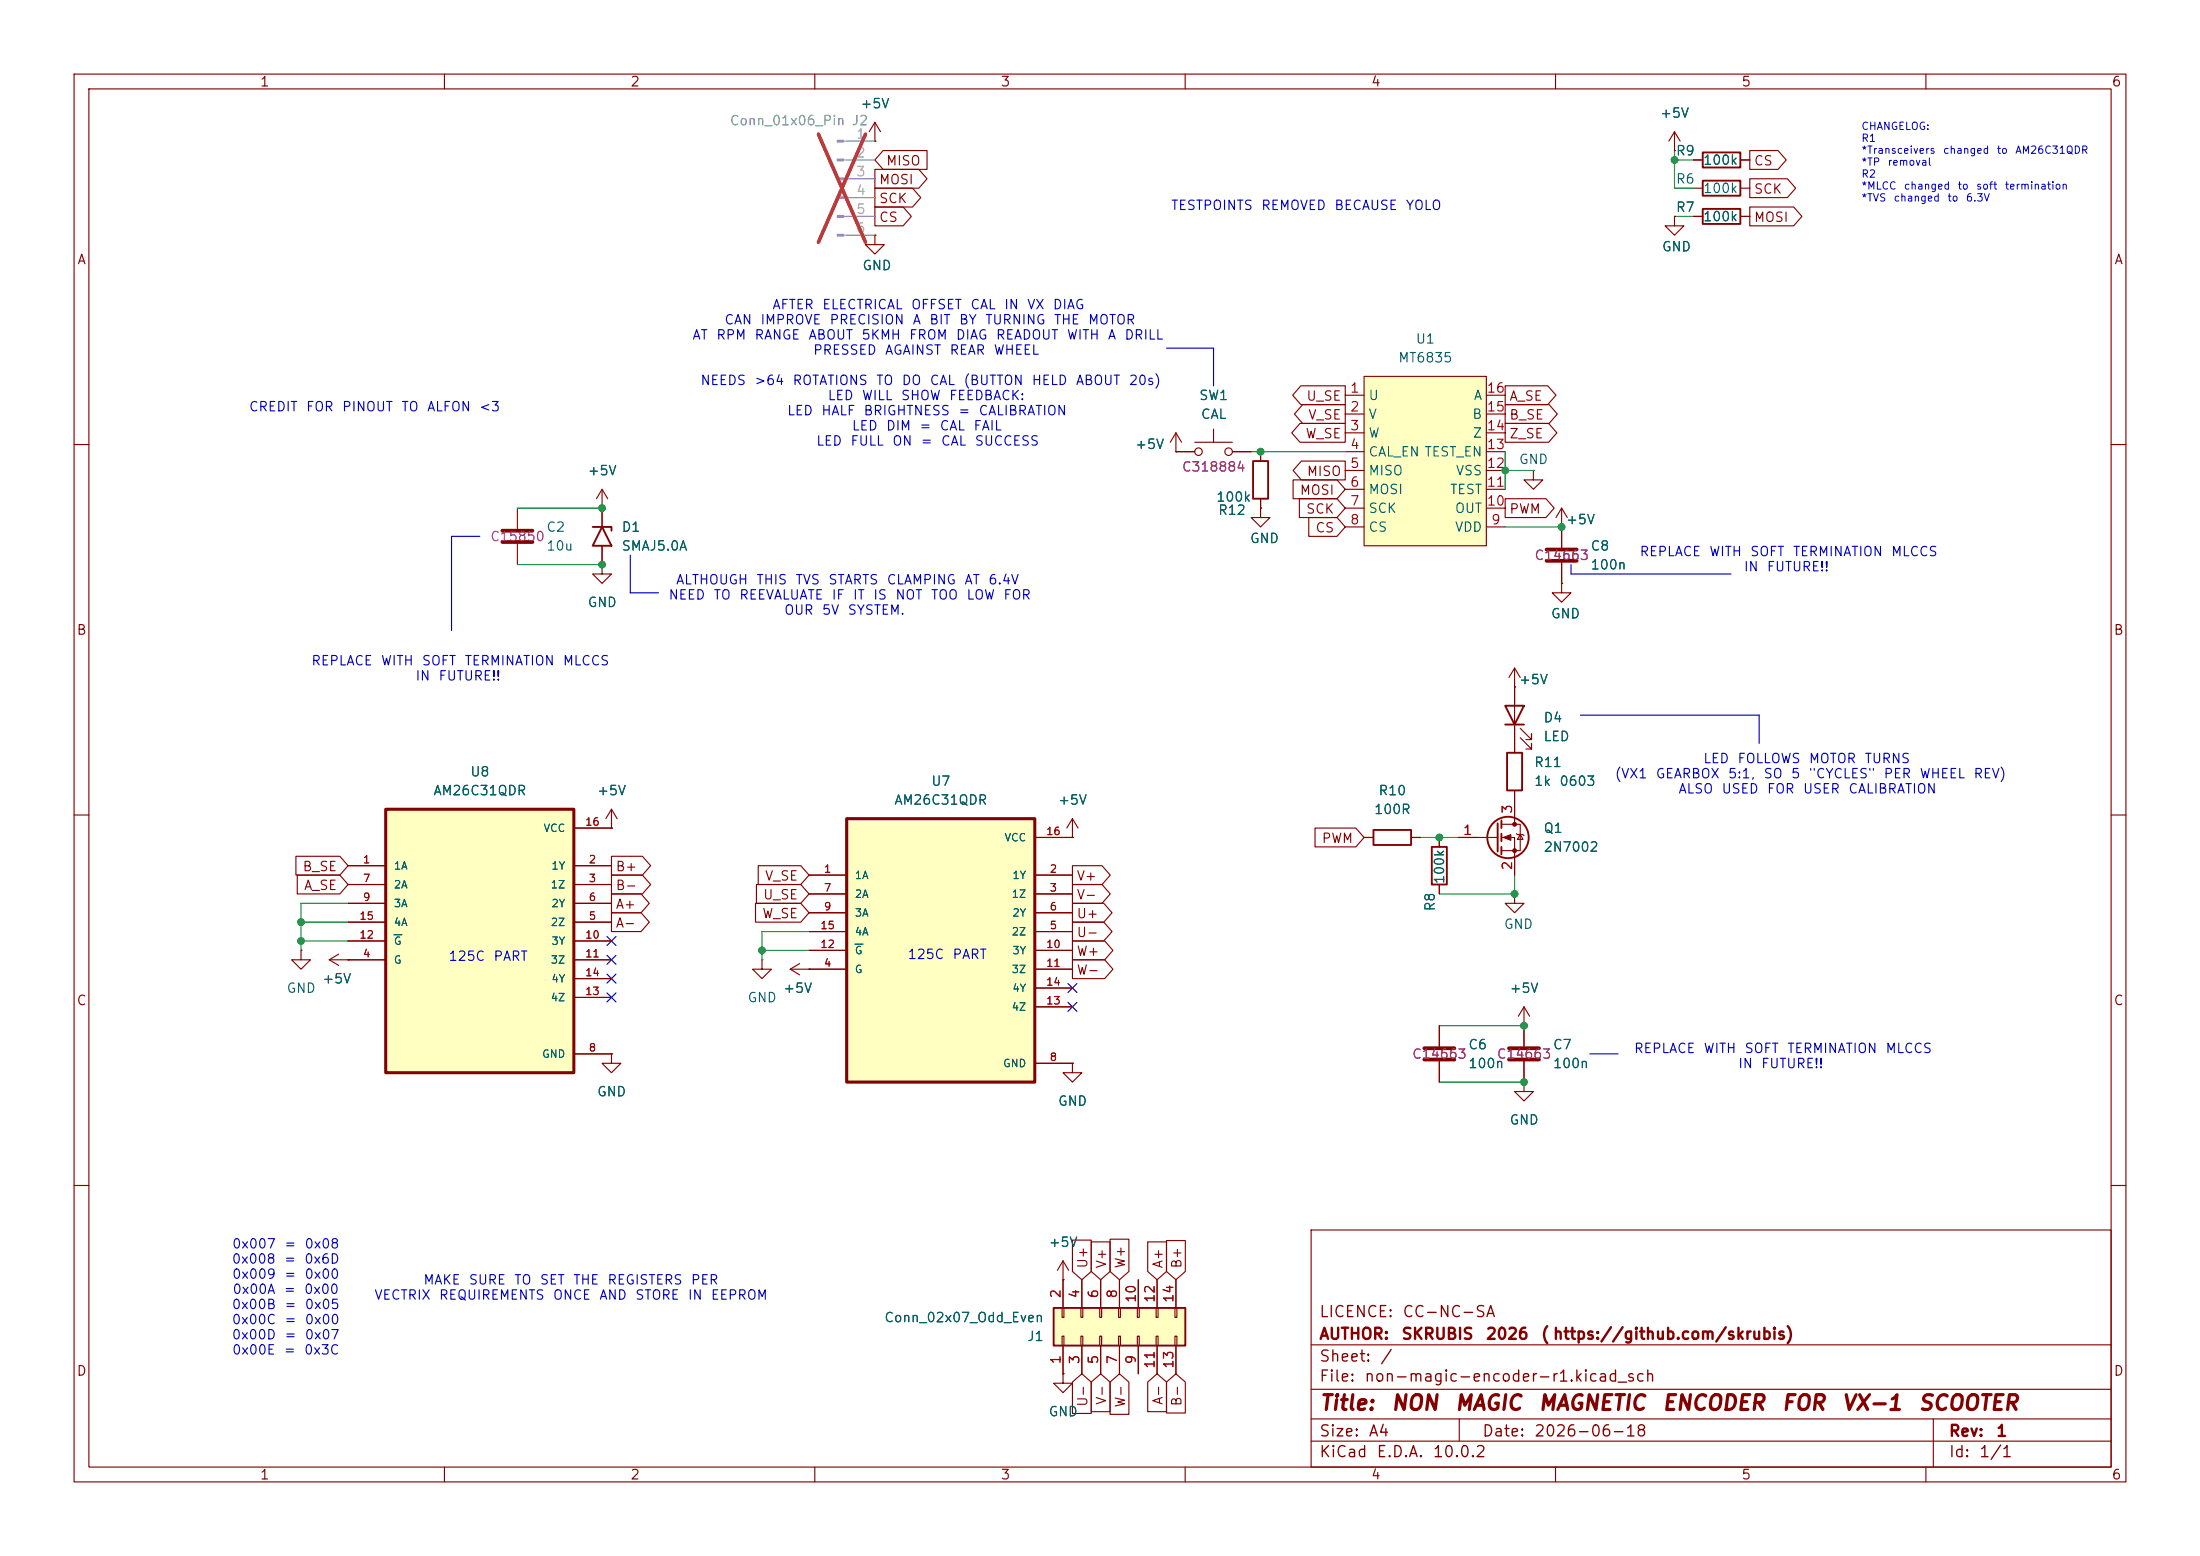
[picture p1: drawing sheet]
<svg xmlns="http://www.w3.org/2000/svg" width="297mm" height="210mm" viewBox="0 0 297 210" stroke-linecap="round" stroke-linejoin="round" font-family="sans-serif">
<g fill="none" stroke="#840000" stroke-width=".15">
<path d="M10 10h277v190h-277zM12 12h273v186h-273zM60 10v2M110 10v2M160 10v2M210 10v2M260 10v2M158.7 58.4l-.7 1.3M158.7 58.4l.8 1.3M158.7 58.4v2.6M161.3 59.7h5.1M163.8 57.9v1.8"/>
<path d="M10 60h2M69.8 68.6v2.8M69.8 73.4v2.8M158.7 61h.1M158.7 61h2.6M166.4 61h2.5M170.2 61v1.2M170.2 67.3v1.3M285 60h2M10 110h2M144.8 113h.1M144.8 110.5l.7 1.3"/>
<path d="M144.8 110.5l-.8 1.3M144.8 110.5v2.5M285 110h2M144.8 143.5v1.3h-1.3l1.3 1.3 1.2-1.3h-1.2M144.8 143.5h.1M10 160h2M177 166h108v32h-108zM285 160h2M60 198v2M110 198v2M160 198v2M177 194.5h108"/>
<path d="M177 191.5h108M177 187.5h108M177 181.5h108M197 191.5v3M210 198v2M260 198v2M261 191.5v6.5"/>
<circle cx="161.8" cy="61" r=".51"/>
<circle cx="165.9" cy="61" r=".51"/>
</g>
<path d="M169.2 62.2h2v5.1h-2z" fill="none" stroke="#840000" stroke-width=".25"/>
<path d="M67.8 71.6h4.1M67.8 73.2h4.1" fill="none" stroke="#840000" stroke-width=".51"/>
<path d="M114.3 110.5h25.4v35.6h-25.4z" fill="#ffffc2"/>
<path d="M114.3 110.5h25.4v35.6h-25.4z" fill="none" stroke="#840000" stroke-width=".41"/>
<g fill="none" stroke="#840000" stroke-width=".15">
<path d="M109.2 118.1h5.1M139.7 118.1h5.1M139.7 113h5.1M106.7 130.8h7.6M106.7 130.8l1.2 .8M107.9 130l-1.2 .8M109.2 130.8h.1M109.2 120.7h5.1M109.2 125.7h5.1M109.2 123.2h5.1M109.2 128.3h5.1M139.7 120.7h5.1"/>
<path d="M139.7 130.8h5.1M139.7 125.7h5.1M139.7 123.2h5.1M139.7 128.3h5.1M139.7 135.9h5.1M139.7 133.4h5.1M139.7 143.5h5.1"/>
</g>
<path d="M115.4 127.4h1.1" fill="none" stroke="#006464" stroke-width=".15"/>
<path d="M142.2 176.5h17.8v5.1h-17.8z" fill="#ffffc2"/>
<g fill="none" stroke="#840000" stroke-width=".25">
<path d="M80 71.1h2.5v.5M81.3 71.1l1.2 2.6h-2.5zM203.2 95.3h2.5l-1.2 2.5zM203.2 97.8h2.5M185.4 112h5.1v2h-5.1zM193.3 114.3h2v5.1h-2zM202.2 111.1v3.8M202.7 110.7v1.1M202.7 112.5v1M202.7 114.3v1M203.5 101.6h2v5.1h-2zM142.2 176.5h17.8v5.1h-17.8z"/>
<circle cx="203.6" cy="113" r="2.79"/>
</g>
<g fill="none" stroke="#840000" stroke-width=".15">
<path d="M118.1 19.1h.1M118.1 16.5l.8 1.3M118.1 16.5l-.8 1.3M118.1 16.5v2.6M226.1 17.8l-.8 1.3M226.1 17.8l.7 1.3M226.1 17.8v2.5M118.1 31.8v1.2h-1.3l1.3 1.3 1.3-1.3h-1.3M118.1 31.8h.1M226.1 20.3h.1M226.1 29.2v1.3h-1.3l1.3 1.3 1.2-1.3h-1.2M226.1 29.2h.1"/>
<path d="M81.3 68.6h.1M81.3 76.2v1.3h-1.3l1.3 1.2 1.2-1.2h-1.2M81.3 76.2h.1M81.3 66l.7 1.3M81.3 66l-.8 1.3M81.3 66v5.1M81.3 73.7v2.5M210.8 78.7v1.3h-1.3l1.3 1.3 1.3-1.3h-1.3M210.8 78.7h.1M210.8 71.1h.1M210.8 68.6v5.3M210.8 75.9v2.8"/>
<path d="M210.8 68.6l.8 1.3M210.8 68.6l-.7 1.3M204.5 92.7h.1M204.5 90.2v11.4M204.5 90.2l.7 1.2M204.5 90.2l-.8 1.2M205.2 99.6l1.6 1.5v-.8v.8h-.8M205.2 98.3l1.6 1.5v-.7v.7h-.8M184.1 113h1.3M190.5 113h1.3M194.3 113v1.3M194.3 119.4v1.3"/>
<path d="M196.8 113h5.4M202.7 111.3h2.5v3.5h-2.5M202.7 113h1.8v5.1M204.5 106.7v4.6M204.7 112.5l.2 .1h.7l.1 .2M205.2 112.6l.4 .7h-.7zM44.4 129.5l1.3 .8M44.4 129.5h2.6M45.7 128.8l-1.3 .7M47 129.5h.1M204.5 120.7v1.2h-1.3l1.3 1.3 1.2-1.3h-1.2M204.5 120.7h.1"/>
<path d="M82.5 142.2v1.3h-1.2l1.2 1.3 1.3-1.3h-1.3M82.5 142.2h.1M205.7 146.1v1.2h-1.2l1.2 1.3 1.3-1.3h-1.3M205.7 146.1h.1M143.4 176.5h.2v1.3h-.2zM143.5 172.7h.1M143.5 170.2v6.3M143.5 170.2l.8 1.3M143.5 170.2l-.8 1.3M145.9 176.5h.3v1.3h-.3zM146 172.7v3.8M148.5 176.5h.2v1.3h-.2z"/>
<path d="M148.6 172.7v3.8M151 176.5h.3v1.3h-.3zM151.1 172.7v3.8M153.5 176.5h.3v1.3h-.3zM153.7 172.7v3.8M156.1 176.5h.2v1.3h-.2zM156.2 172.7v3.8M158.6 176.5h.3v1.3h-.3zM158.7 172.7v3.8M143.4 180.3h.2v1.3h-.2zM143.5 181.6v3.8M145.9 180.3h.3v1.3h-.3z"/>
<path d="M146 181.6v3.8M148.5 180.3h.2v1.3h-.2zM148.6 181.6v3.8M151 180.3h.3v1.3h-.3zM151.1 181.6v3.8M153.5 180.3h.3v1.3h-.3zM153.7 181.6v3.8M156.1 180.3h.2v1.3h-.2zM156.2 181.6v3.8M158.6 180.3h.3v1.3h-.3zM158.7 181.6v3.8"/>
</g>
<g fill="#a1a1a1" stroke="#a1a1a1" stroke-width=".15">
<path d="M113 18.9h.9v.3h-.9z"/>
<path d="M113 21.5h.9v.2h-.9z"/>
<path d="M113 24h.9v.3h-.9z"/>
<path d="M113 26.5h.9v.3h-.9z"/>
<path d="M113 29.1h.9v.2h-.9z"/>
<path d="M113 31.6h.9v.3h-.9z"/>
</g>
<path d="M113.9 19.1h4.2M113.9 21.6h4.2M113.9 24.1h4.2M113.9 26.7h4.2M113.9 29.2h4.2M113.9 31.8h4.2" fill="none" stroke="#a1a1a1" stroke-width=".15"/>
<path d="M110.5 18.1l6.3 14.6M116.8 18.1l-6.3 14.6" fill="none" stroke="#e12e31" stroke-width=".46"/>
<g fill="#840000" stroke="#840000" stroke-width=".15">
<path d="M202.9 113l1.1-.4v.8z"/>
<circle cx="204.5" cy="111.3" r=".25"/>
<circle cx="204.5" cy="114.8" r=".25"/>
</g>
<path d="M208.8 74.2h4.1M208.8 75.7h4.1" fill="none" stroke="#840000" stroke-width=".51"/>
<path d="M184.1 50.8h16.6v22.9h-16.6z" fill="#ffffc2"/>
<g fill="none" stroke="#840000" stroke-width=".15">
<path d="M181.6 53.3h2.5M181.6 55.9h2.5M181.6 58.4h2.5M184.1 50.8h16.6v22.9h-16.6zM200.7 53.3h2.5M200.7 55.9h2.5M200.7 58.4h2.5M181.6 61h2.5M181.6 63.5h2.5M181.6 66h2.5M181.6 68.6h2.5M181.6 71.1h2.5"/>
<path d="M200.7 61h2.5M200.7 63.5h2.5M200.7 66h2.5M200.7 68.6h2.5M200.7 71.1h2.5M207 63.5v1.3h-1.3l1.3 1.2 1.3-1.2h-1.3M207 63.5h.1M194.3 138.4v2.8M205.7 138.4h.1M205.7 135.9v5.3M205.7 135.9l-.7 1.3M205.7 135.9l.8 1.3"/>
<path d="M194.3 143.3v2.8M205.7 143.3v2.8"/>
</g>
<path d="M192.3 141.5h4M192.3 143h4M203.7 141.5h4.1M203.7 143h4.1" fill="none" stroke="#840000" stroke-width=".51"/>
<path d="M52.1 109.2h25.4v35.6h-25.4z" fill="#ffffc2"/>
<path d="M52.1 109.2h25.4v35.6h-25.4z" fill="none" stroke="#840000" stroke-width=".41"/>
<g fill="none" stroke="#840000" stroke-width=".15">
<path d="M118.1 19.1h.1M118.1 22.9h5.9l1.2 1.2-1.2 1.3h-5.9zM118.1 25.4h5.1l1.1 1.3-1.1 1.2h-5.1zM118.1 27.9h3.8l1.1 1.3-1.1 1.3h-3.8zM118.1 31.8h.1M119.2 20.3h6v2.6h-6l-1.1-1.3zM226.1 20.3h.1M226.1 29.2h.1M228.6 29.2h1.3M228.6 25.4h1.3M228.6 21.6h1.3M234.9 29.2h1.3"/>
<path d="M234.9 25.4h1.3M234.9 21.6h1.3M236.2 27.9h6l1.1 1.3-1.1 1.3h-6zM236.2 24.1h5.1l1.1 1.3-1.1 1.3h-5.1zM236.2 20.3h3.8l1.1 1.3-1.1 1.3h-3.8zM175.5 57.1h6.1v2.6h-6.1l-1.1-1.3zM175.6 52.1h6v2.5h-6l-1.1-1.3zM175.9 54.6h5.7v2.6h-5.7l-1.2-1.3zM203.2 52.1h5.7l1.2 1.2-1.2 1.3h-5.7zM203.2 54.6h5.9l1.1 1.3-1.1 1.3h-5.9zM203.2 57.1h5.9l1.1 1.3-1.1 1.3h-5.9zM81.3 68.6h.1"/>
<path d="M81.3 76.2h.1M81.3 68.6v2.5M81.3 73.7v2.5M158.7 61h.1M158.7 61h2.6M166.4 61h2.5M170.2 68.6v1.3h-1.3l1.3 1.2 1.2-1.2h-1.2M170.2 68.6h.1M170.2 61v1.2M170.2 67.3v1.3M174.6 64.8h5.9l1.1 1.2-1.1 1.3h-5.9zM175.4 67.3h5.1l1.1 1.3-1.1 1.3h-5.1z"/>
<path d="M175.7 62.2h5.9v2.6h-5.9l-1.1-1.3zM176.7 69.8h3.8l1.1 1.3-1.1 1.3h-3.8zM203.2 67.3h5.5l1.1 1.3-1.1 1.3h-5.5zM210.8 71.1h.1M210.8 78.7h.1M210.8 71.1v2.8M210.8 75.9v2.8M204.5 92.7h.1M204.5 92.7v2.6M204.5 97.8v3.8M39.9 115.6h6l1.1 1.2-1.1 1.3h-6zM40.1 118.1h5.8l1.1 1.3-1.1 1.3h-5.8z"/>
<path d="M47 116.8h5.1M47 119.4h5.1M77.5 116.8h5M77.5 119.4h5M77.5 111.8h5M82.5 111.8h.1M82.5 115.6h4.2l1.1 1.2-1.1 1.3h-4.2zM82.5 118.1h4.2l1.1 1.3-1.1 1.3h-4.2zM82.5 109.2l.8 1.3M82.5 109.2l-.7 1.3M82.5 109.2v2.6M102.1 119.4h6l1.1 1.3-1.1 1.2h-6z"/>
<path d="M102.4 116.8h5.7l1.1 1.3-1.1 1.3h-5.7zM109.2 118.1h5.1M139.7 118.1h5.1M139.7 113h5.1M144.8 116.8h4l1.1 1.3-1.1 1.3h-4zM144.8 119.4h4l1.1 1.3-1.1 1.2h-4zM144.8 113h.1M177.5 111.8h5.5l1.1 1.2-1.1 1.3h-5.5zM184.1 113h1.3M190.5 113h1.3M194.3 113v1.3M194.3 119.4v1.3"/>
<path d="M196.8 113h2.6M204.5 106.7v3.8M204.5 115.6v2.5M40.6 128.3v1.2h-1.2l1.2 1.3 1.3-1.3h-1.3M40.6 128.3h.1M47 129.5h.1M47 129.5h5.1M47 124.5h5.1M47 121.9h5.1M47 127h5.1M77.5 129.5h5M77.5 124.5h5"/>
<path d="M77.5 121.9h5M77.5 127h5M77.5 134.6h5M77.5 132.1h5M82.5 123.2h4l1.2 1.3-1.2 1.2h-4zM82.5 120.6h4l1.2 1.3-1.2 1.3h-4zM102 121.9h6.1l1.1 1.3-1.1 1.3h-6.1zM102.9 129.5v1.3h-1.3l1.3 1.3 1.2-1.3h-1.2M102.9 129.5h.1M109.2 130.8h.1M109.2 120.7h5.1M109.2 130.8h5.1"/>
<path d="M109.2 125.7h5.1M109.2 123.2h5.1M109.2 128.3h5.1M139.7 120.7h5.1M139.7 130.8h5.1M139.7 125.7h5.1M139.7 123.2h5.1M139.7 128.3h5.1M139.7 135.9h5.1M139.7 133.4h5.1M144.8 124.5h4.2l1.1 1.2-1.1 1.3h-4.2zM144.8 121.9h4.2l1.1 1.3-1.1 1.3h-4.2z"/>
<path d="M144.8 127h4.3l1.1 1.3-1.1 1.2h-4.3zM144.8 129.5h4.3l1.1 1.3-1.1 1.3h-4.3zM194.3 138.4v2.8M205.7 138.4h.1M205.7 138.4v2.8M77.5 142.2h5M82.5 142.2h.1M139.7 143.5h5.1M144.8 143.5h.1M194.3 143.3v2.8M205.7 146.1h.1M205.7 143.3v2.8"/>
<path d="M143.5 172.7h.1M143.5 172.7v3.8M144.8 167.4h2.5v4.2l-1.3 1.1-1.2-1.1zM146 172.7v3.8M147.3 167.6h2.6v4l-1.3 1.1-1.3-1.1zM148.6 172.7v3.8M149.9 167.3h2.5v4.3l-1.3 1.1-1.2-1.1zM151.1 172.7v3.8M153.7 172.7v3.8M154.9 167.6h2.6v4l-1.3 1.1-1.3-1.1zM156.2 172.7v3.8M157.5 167.4h2.5v4.2l-1.3 1.1-1.2-1.1z"/>
<path d="M158.7 172.7v3.8M143.5 185.4v1.3h-1.3l1.3 1.3 1.3-1.3h-1.3M143.5 185.4h.1M143.5 181.6v3.8M144.8 186.5l1.2-1.1 1.3 1.1v4.3h-2.5zM146 181.6v3.8M147.3 186.5l1.3-1.1 1.3 1.1v4h-2.6zM148.6 181.6v3.8M149.9 186.5l1.2-1.1 1.3 1.1v4.4h-2.5zM151.1 181.6v3.8M153.7 181.6v3.8M154.9 186.5l1.3-1.1 1.3 1.1v4h-2.6z"/>
<path d="M156.2 181.6v3.8M157.5 186.5l1.2-1.1 1.3 1.1v4.2h-2.5zM158.7 181.6v3.8"/>
</g>
<path d="M53.2 126.2h1.1M115.4 127.4h1.1" fill="none" stroke="#006464" stroke-width=".15"/>
<path d="M229.9 28.2h5v2h-5zM229.9 24.4h5v2h-5zM229.9 20.6h5v2h-5z" fill="none" stroke="#840000" stroke-width=".25"/>
<path d="M157.5 47h6.3v5.1M64.8 72.4h-3.8v12.7M85.1 74.9v5.1h3.8M212.1 76.2v1.3h21.6M213.4 96.5h24.1v3.8M214.6 142.2h3.8" fill="none" stroke="#0000c2" stroke-width=".15"/>
<g fill="none" stroke="#009600" stroke-width=".15">
<path d="M226.1 20.3v5.1h2.5M226.1 29.2h2.5M226.1 21.6h2.5M69.8 76.2h11.5M69.8 68.6h11.5M168.9 61h12.7M203.2 63.5h3.8M203.2 61v5M203.2 71.1h7.6M191.8 113h5M204.5 118.1v2.6h-10.2M40.6 127h6.4"/>
<path d="M40.6 124.5h6.4M47 121.9h-6.4v6.4M102.9 128.3h6.3M109.2 125.7h-6.3v3.8M194.3 138.4h11.4M194.3 146.1h11.4"/>
</g>
<path d="M81.9 128.9l1.3 1.2M81.9 126.4l1.3 1.2M81.9 134l1.3 1.2M81.9 131.5l1.3 1.2M83.2 128.9l-1.3 1.2M83.2 126.4l-1.3 1.2M83.2 134l-1.3 1.2M83.2 131.5l-1.3 1.2M144.2 135.3l1.2 1.2M144.2 132.7l1.2 1.3M145.4 135.3l-1.2 1.2M145.4 132.7l-1.2 1.3" fill="none" stroke="#000084" stroke-width=".15"/>
<path d="M114.3 19.1h3.8M114.3 21.6h3.8M114.3 24.1h3.8M114.3 26.7h3.8M114.3 29.2h3.8M114.3 31.8h3.8" fill="none" stroke="#a1a1a1" stroke-width=".15"/>
<path d="M110.5 18.1l6.3 14.6M116.8 18.1l-6.3 14.6" fill="none" stroke="#e12e31" stroke-width=".46"/>
<g fill="#009600" stroke="#009600" stroke-width=".14">
<circle cx="40.6" cy="124.5" r=".46"/>
<circle cx="40.6" cy="127" r=".46"/>
<circle cx="81.3" cy="68.6" r=".46"/>
<circle cx="81.3" cy="76.2" r=".46"/>
<circle cx="102.9" cy="128.3" r=".46"/>
<circle cx="170.2" cy="61" r=".46"/>
<circle cx="226.1" cy="21.6" r=".46"/>
<circle cx="203.2" cy="63.5" r=".46"/>
<circle cx="205.7" cy="138.4" r=".46"/>
<circle cx="205.7" cy="146.1" r=".46"/>
<circle cx="210.8" cy="71.1" r=".46"/>
<circle cx="204.5" cy="120.7" r=".46"/>
<circle cx="194.3" cy="113" r=".46"/>
</g>
<g font-size="2" fill="#840000">
<text x="178" y="190.8">Title:</text>
<text x="187.7" y="190.8">NON</text>
<text x="196.3" y="190.8">MAGIC</text>
<text x="207.6" y="190.8">MAGNETIC</text>
<text x="224.3" y="190.8">ENCODER</text>
<text x="240.4" y="190.8">FOR</text>
<text x="248.5" y="190.8">VX-1</text>
<text x="258.8" y="190.8">SCOOTER</text>
</g>
<g font-size="1.5" fill="#840000">
<text x="178" y="178.2">LICENCE:</text>
<text x="189.2" y="178.2">CC-NC-SA</text>
<text x="178" y="184.2">Sheet:</text>
<text x="178" y="181.2">AUTHOR:</text>
<text x="186.2" y="184.2">/</text>
<text x="189.1" y="181.2">SKRUBIS</text>
<text x="200.5" y="181.2">2026</text>
<text x="207.9" y="181.2">( https://github.com/skrubis)</text>
<text x="178" y="186.9">File:</text>
<text x="184.1" y="186.9">non-magic-encoder-r1.kicad_sch</text>
<text x="178" y="197.1">KiCad</text>
<text x="178" y="194.3">Size:</text>
<text x="184.7" y="194.3">A4</text>
<text x="185.7" y="197.1">E.D.A.</text>
<text x="193.3" y="197.1">10.0.2</text>
<text x="200" y="194.3">Date:</text>
<text x="207" y="194.3">2026-06-18</text>
<text x="263" y="194.3">Rev:</text>
<text x="263" y="197.1">Id:</text>
<text x="267.1" y="197.1">1/1</text>
<text x="269.4" y="194.3">1</text>
</g>
<g font-size="1.3" fill="#840000">
<text x="35" y="12">1</text>
<text x="85" y="12">2</text>
<text x="135" y="12">3</text>
<text x="185" y="12">4</text>
<text x="235" y="12">5</text>
<text x="285" y="12">6</text>
<text x="119.5" y="22.7">MISO</text>
<text x="236.7" y="22.7">CS</text>
<text x="118.6" y="25.2">MOSI</text>
<text x="118.6" y="27.7">SCK</text>
<text x="236.7" y="26.5">SCK</text>
<text x="10.3" y="36">A</text>
<text x="118.6" y="30.3">CS</text>
<text x="236.7" y="30.3">MOSI</text>
<text x="285.3" y="36">A</text>
<text x="176.2" y="59.5">W_SE</text>
<text x="176.3" y="54.4">U_SE</text>
<text x="176.5" y="56.9">V_SE</text>
<text x="203.7" y="54.4">A_SE</text>
<text x="203.7" y="56.9">B_SE</text>
<text x="203.7" y="59.5">Z_SE</text>
<text x="176.3" y="64.6">MISO</text>
<text x="175.4" y="67.1">MOSI</text>
<text x="176.2" y="69.6">SCK</text>
<text x="203.7" y="69.6">PWM</text>
<text x="177.5" y="72.2">CS</text>
<text x="10.3" y="86">B</text>
<text x="285.3" y="86">B</text>
<text x="40.8" y="117.9">B_SE</text>
<text x="83" y="117.9">B+</text>
<text x="103.2" y="119.2">V_SE</text>
<text x="145.3" y="119.2">V+</text>
<text x="178.3" y="114.1">PWM</text>
<text x="40.9" y="120.4">A_SE</text>
<text x="83" y="120.4">B-</text>
<text x="83" y="125.5">A-</text>
<text x="83" y="123">A+</text>
<text x="102.8" y="124.3">W_SE</text>
<text x="102.9" y="121.7">U_SE</text>
<text x="145.3" y="121.7">V-</text>
<text x="145.3" y="124.3">U+</text>
<text x="145.3" y="126.8">U-</text>
<text x="145.3" y="129.3">W+</text>
<text x="145.3" y="131.9">W-</text>
<text x="10.3" y="136">C</text>
<text x="285.3" y="136">C</text>
<text x="147.1" y="171.3" transform="rotate(-90 147.1 171.3)">U+</text>
<text x="149.7" y="171.3" transform="rotate(-90 149.7 171.3)">V+</text>
<text x="152.2" y="171.3" transform="rotate(-90 152.2 171.3)">W+</text>
<text x="157.3" y="171.3" transform="rotate(-90 157.3 171.3)">A+</text>
<text x="159.8" y="171.3" transform="rotate(-90 159.8 171.3)">B+</text>
<text x="10.3" y="186">D</text>
<text x="285.3" y="186">D</text>
<text x="147.1" y="190" transform="rotate(-90 147.1 190)">U-</text>
<text x="149.7" y="189.7" transform="rotate(-90 149.7 189.7)">V-</text>
<text x="152.2" y="190.1" transform="rotate(-90 152.2 190.1)">W-</text>
<text x="157.3" y="189.7" transform="rotate(-90 157.3 189.7)">A-</text>
<text x="159.8" y="189.9" transform="rotate(-90 159.8 189.9)">B-</text>
<text x="35" y="200">1</text>
<text x="85" y="200">2</text>
<text x="135" y="200">3</text>
<text x="185" y="200">4</text>
<text x="235" y="200">5</text>
<text x="285" y="200">6</text>
</g>
<text font-size="1.3" fill="#989898" x="98.4" y="17.2">Conn_01x06_Pin J2</text>
<g font-size="1.3" fill="#006464">
<text x="116.1" y="14.9">+5V</text>
<text x="224" y="16.2">+5V</text>
<text x="226.2" y="21.3">R9</text>
<text x="229.8" y="22.6">100k</text>
<text x="226.2" y="28.9">R7</text>
<text x="226.2" y="25.1">R6</text>
<text x="229.8" y="26.4">100k</text>
<text x="224.3" y="34.2">GND</text>
<text x="229.8" y="30.2">100k</text>
<text x="116.3" y="36.8">GND</text>
<text x="191" y="46.7">U1</text>
<text x="188.7" y="49.2">MT6835</text>
<text x="161.8" y="54.3">SW1</text>
<text x="162" y="56.9">CAL</text>
<text x="184.7" y="54.3">U</text>
<text x="184.7" y="56.9">V</text>
<text x="184.7" y="59.4">W</text>
<text x="198.7" y="56.9">B</text>
<text x="198.7" y="59.4">Z</text>
<text x="198.9" y="54.3">A</text>
<text x="79.2" y="64.5">+5V</text>
<text x="153.2" y="60.9">+5V</text>
<text x="184.7" y="61.9">CAL_EN TEST_EN</text>
<text x="184.7" y="64.5">MISO</text>
<text x="196.4" y="64.5">VSS</text>
<text x="205" y="62.9">GND</text>
<text x="164.1" y="68">100k</text>
<text x="164.3" y="69.8">R12</text>
<text x="184.7" y="67">MOSI</text>
<text x="184.7" y="69.6">SCK</text>
<text x="195.7" y="67">TEST</text>
<text x="196.3" y="69.6">OUT</text>
<text x="211.3" y="71.1">+5V</text>
<text x="73.7" y="72.1">C2</text>
<text x="73.7" y="74.6">10u</text>
<text x="83.8" y="72.1">D1</text>
<text x="83.8" y="74.6">SMAJ5.0A</text>
<text x="168.7" y="73.6">GND</text>
<text x="184.7" y="72.1">CS</text>
<text x="196.3" y="72.1">VDD</text>
<text x="214.6" y="74.6">C8</text>
<text x="214.6" y="77.2">100n</text>
<text x="79.2" y="82.3">GND</text>
<text x="209.3" y="83.8">GND</text>
<text x="205" y="92.7">+5V</text>
<text x="208.3" y="97.8">D4</text>
<text x="208.3" y="100.3">LED</text>
<text x="58.4" y="107.7">AM26C31QDR</text>
<text x="63.4" y="105.1">U8</text>
<text x="80.5" y="107.7">+5V</text>
<text x="125.6" y="106.4">U7</text>
<text x="186" y="107.7">R10</text>
<text x="207" y="103.8">R11</text>
<text x="207" y="106.4">1k</text>
<text x="210.4" y="106.4">0603</text>
<text x="120.6" y="108.9">AM26C31QDR</text>
<text x="142.7" y="108.9">+5V</text>
<text x="185.4" y="110.2">100R</text>
<text x="208.3" y="112.7">Q1</text>
<text x="195.3" y="119.4" transform="rotate(-90 195.3 119.4)">100k</text>
<text x="208.3" y="115.3">2N7002</text>
<text x="194" y="123.1" transform="rotate(-90 194 123.1)">R8</text>
<text x="202.9" y="125.7">GND</text>
<text x="38.6" y="134.3">GND</text>
<text x="43.4" y="133.1">+5V</text>
<text x="100.8" y="135.6">GND</text>
<text x="105.6" y="134.3">+5V</text>
<text x="203.7" y="134.3">+5V</text>
<text x="198.1" y="141.9">C6</text>
<text x="209.6" y="141.9">C7</text>
<text x="80.5" y="148.3">GND</text>
<text x="142.7" y="149.6">GND</text>
<text x="198.1" y="144.5">100n</text>
<text x="209.6" y="144.5">100n</text>
<text x="203.7" y="152.1">GND</text>
<text x="141.5" y="168.6">+5V</text>
<text x="119.3" y="178.8">Conn_02x07_Odd_Even</text>
<text x="138.6" y="181.3">J1</text>
<text x="141.5" y="191.5">GND</text>
</g>
<g font-size="1.3" fill="#aaa">
<text x="115.5" y="19">1</text>
<text x="115.5" y="21.6">2</text>
<text x="115.5" y="24.1">3</text>
<text x="115.5" y="26.6">4</text>
<text x="115.5" y="29.2">5</text>
<text x="115.5" y="31.7">6</text>
</g>
<g font-size="1.3" fill="#0000c2">
<text x="158" y="28.7">TESTPOINTS</text>
<text x="170.2" y="28.7">REMOVED</text>
<text x="180" y="28.7">BECAUSE</text>
<text x="189.7" y="28.7">YOLO</text>
<text x="93.4" y="46.1">AT</text>
<text x="96.6" y="46.1">RPM</text>
<text x="97.7" y="44.1">CAN</text>
<text x="101.8" y="46.1">RANGE</text>
<text x="102.6" y="44.1">IMPROVE</text>
<text x="104.2" y="42.1">AFTER</text>
<text x="109" y="46.1">ABOUT</text>
<text x="110.9" y="42.1">ELECTRICAL</text>
<text x="111.9" y="44.1">PRECISION</text>
<text x="116.2" y="46.1">5KMH</text>
<text x="122.6" y="46.1">FROM</text>
<text x="122.9" y="42.1">OFFSET</text>
<text x="123.1" y="44.1">A</text>
<text x="125.4" y="44.1">BIT</text>
<text x="128.9" y="46.1">DIAG</text>
<text x="129.4" y="44.1">BY</text>
<text x="130.9" y="42.1">CAL</text>
<text x="132.9" y="44.1">TURNING</text>
<text x="134.4" y="46.1">READOUT</text>
<text x="135.5" y="42.1">IN</text>
<text x="138.6" y="42.1">VX</text>
<text x="142" y="42.1">DIAG</text>
<text x="142.2" y="44.1">THE</text>
<text x="143.9" y="46.1">WITH</text>
<text x="146.8" y="44.1">MOTOR</text>
<text x="149.5" y="46.1">A</text>
<text x="151.7" y="46.1">DRILL</text>
<text x="94.5" y="52.3">NEEDS</text>
<text x="101.7" y="52.3">&gt;64</text>
<text x="106.9" y="52.3">ROTATIONS</text>
<text x="109.7" y="48.2">PRESSED</text>
<text x="118.2" y="52.3">TO</text>
<text x="119.4" y="48.2">AGAINST</text>
<text x="121.6" y="52.3">DO</text>
<text x="125.4" y="52.3">CAL</text>
<text x="128.1" y="48.2">REAR</text>
<text x="130" y="52.3">(BUTTON</text>
<text x="134.1" y="48.2">WHEEL</text>
<text x="139.2" y="52.3">HELD</text>
<text x="145.1" y="52.3">ABOUT</text>
<text x="152.3" y="52.3">20s)</text>
<text x="33.5" y="55.8">CREDIT</text>
<text x="41.2" y="55.8">FOR</text>
<text x="46.1" y="55.8">PINOUT</text>
<text x="54.1" y="55.8">TO</text>
<text x="57.6" y="55.8">ALFON</text>
<text x="64.6" y="55.8">&lt;3</text>
<text x="106.2" y="56.4">LED</text>
<text x="110.8" y="56.4">HALF</text>
<text x="111.6" y="54.3">LED</text>
<text x="114.9" y="58.4">LED</text>
<text x="116.3" y="54.3">WILL</text>
<text x="116.5" y="56.4">BRIGHTNESS</text>
<text x="119.5" y="58.4">DIM</text>
<text x="121.5" y="54.3">SHOW</text>
<text x="124" y="58.4">=</text>
<text x="126.8" y="58.4">CAL</text>
<text x="128" y="54.3">FEEDBACK:</text>
<text x="129.3" y="56.4">=</text>
<text x="131.3" y="58.4">FAIL</text>
<text x="132" y="56.4">CALIBRATION</text>
<text x="110.1" y="60.5">LED</text>
<text x="114.7" y="60.5">FULL</text>
<text x="120.4" y="60.5">ON</text>
<text x="124.2" y="60.5">=</text>
<text x="126.9" y="60.5">CAL</text>
<text x="131.5" y="60.5">SUCCESS</text>
<text x="221.3" y="75.4">REPLACE</text>
<text x="230.7" y="75.4">WITH</text>
<text x="235.3" y="77.4">IN</text>
<text x="236.2" y="75.4">SOFT</text>
<text x="238.4" y="77.4">FUTURE!!</text>
<text x="241.9" y="75.4">TERMINATION</text>
<text x="255.2" y="75.4">MLCCS</text>
<text x="90.2" y="81.2">NEED</text>
<text x="91.2" y="79.2">ALTHOUGH</text>
<text x="96.2" y="81.2">TO</text>
<text x="99.7" y="81.2">REEVALUATE</text>
<text x="102" y="79.2">THIS</text>
<text x="105.8" y="83.3">OUR</text>
<text x="107.3" y="79.2">TVS</text>
<text x="110.9" y="83.3">5V</text>
<text x="111.7" y="79.2">STARTS</text>
<text x="112.2" y="81.2">IF</text>
<text x="114.3" y="83.3">SYSTEM.</text>
<text x="115" y="81.2">IT</text>
<text x="117.8" y="81.2">IS</text>
<text x="119.6" y="79.2">CLAMPING</text>
<text x="120.8" y="81.2">NOT</text>
<text x="125.6" y="81.2">TOO</text>
<text x="130.1" y="79.2">AT</text>
<text x="130.4" y="81.2">LOW</text>
<text x="133.3" y="79.2">6.4V</text>
<text x="135.4" y="81.2">FOR</text>
<text x="41.9" y="90.1">REPLACE</text>
<text x="51.3" y="90.1">WITH</text>
<text x="56" y="92.2">IN</text>
<text x="56.9" y="90.1">SOFT</text>
<text x="59.1" y="92.2">FUTURE!!</text>
<text x="62.6" y="90.1">TERMINATION</text>
<text x="75.9" y="90.1">MLCCS</text>
<text x="217.9" y="105.4">(VX1</text>
<text x="223.4" y="105.4">GEARBOX</text>
<text x="226.5" y="107.4">ALSO</text>
<text x="229.8" y="103.3">LED</text>
<text x="232.3" y="107.4">USED</text>
<text x="233.2" y="105.4">5:1,</text>
<text x="234.5" y="103.3">FOLLOWS</text>
<text x="238" y="105.4">SO</text>
<text x="238.4" y="107.4">FOR</text>
<text x="241.7" y="105.4">5</text>
<text x="243.3" y="107.4">USER</text>
<text x="244.1" y="105.4">&quot;CYCLES&quot;</text>
<text x="244.1" y="103.3">MOTOR</text>
<text x="249.4" y="107.4">CALIBRATION</text>
<text x="251.6" y="103.3">TURNS</text>
<text x="254.2" y="105.4">PER</text>
<text x="259.1" y="105.4">WHEEL</text>
<text x="266.3" y="105.4">REV)</text>
<text x="60.5" y="130">125C</text>
<text x="66.5" y="130">PART</text>
<text x="122.4" y="129.8">125C</text>
<text x="128.5" y="129.8">PART</text>
<text x="220.5" y="142.4">REPLACE</text>
<text x="229.9" y="142.4">WITH</text>
<text x="235.4" y="142.4">SOFT</text>
<text x="241.2" y="142.4">TERMINATION</text>
<text x="254.5" y="142.4">MLCCS</text>
<text x="234.6" y="144.5">IN</text>
<text x="237.7" y="144.5">FUTURE!!</text>
<text x="31.2" y="170.9">0x008</text>
<text x="31.2" y="168.8">0x007</text>
<text x="31.2" y="172.9">0x009</text>
<text x="38.2" y="170.9">=</text>
<text x="38.3" y="168.8">=</text>
<text x="38.3" y="172.9">=</text>
<text x="41" y="170.9">0x6D</text>
<text x="41" y="168.8">0x08</text>
<text x="41" y="172.9">0x00</text>
<text x="57.1" y="173.7">MAKE</text>
<text x="63.2" y="173.7">SURE</text>
<text x="69.3" y="173.7">TO</text>
<text x="72.8" y="173.7">SET</text>
<text x="77.3" y="173.7">THE</text>
<text x="81.9" y="173.7">REGISTERS</text>
<text x="93.2" y="173.7">PER</text>
<text x="31.2" y="177">0x00B</text>
<text x="31.2" y="179">0x00C</text>
<text x="31.3" y="175">0x00A</text>
<text x="38.2" y="175">=</text>
<text x="38.3" y="177">=</text>
<text x="38.3" y="179">=</text>
<text x="41" y="175">0x00</text>
<text x="41" y="177">0x05</text>
<text x="41" y="179">0x00</text>
<text x="50.4" y="175.7">VECTRIX</text>
<text x="59.2" y="175.7">REQUIREMENTS</text>
<text x="74.6" y="175.7">ONCE</text>
<text x="80.8" y="175.7">AND</text>
<text x="85.7" y="175.7">STORE</text>
<text x="92.8" y="175.7">IN</text>
<text x="95.9" y="175.7">EEPROM</text>
<text x="31.2" y="181.1">0x00D</text>
<text x="31.2" y="183.1">0x00E</text>
<text x="38.2" y="183.1">=</text>
<text x="38.3" y="181.1">=</text>
<text x="41" y="183.1">0x3C</text>
<text x="41" y="181.1">0x07</text>
</g>
<g font-size="1.3" fill="#a90000">
<text x="182.2" y="53.3">1</text>
<text x="200.6" y="53.3">16</text>
<text x="182.2" y="55.9">2</text>
<text x="182.2" y="58.4">3</text>
<text x="200.6" y="58.4">14</text>
<text x="200.6" y="55.9">15</text>
<text x="182.2" y="60.9">4</text>
<text x="182.2" y="63.5">5</text>
<text x="200.6" y="63.5">12</text>
<text x="200.6" y="60.9">13</text>
<text x="182.2" y="66">6</text>
<text x="182.2" y="68.6">7</text>
<text x="182.2" y="71.1">8</text>
<text x="200.6" y="68.6">10</text>
<text x="200.6" y="66">11</text>
<text x="201.2" y="71.1">9</text>
<text x="197.4" y="113">1</text>
<text x="204.4" y="109.9" transform="rotate(-90 204.4 109.9)">3</text>
<text x="204.4" y="117.5" transform="rotate(-90 204.4 117.5)">2</text>
<text x="143.5" y="175.3" transform="rotate(-90 143.5 175.3)">2</text>
<text x="146" y="175.3" transform="rotate(-90 146 175.3)">4</text>
<text x="148.6" y="175.3" transform="rotate(-90 148.6 175.3)">6</text>
<text x="151.1" y="175.3" transform="rotate(-90 151.1 175.3)">8</text>
<text x="153.6" y="175.9" transform="rotate(-90 153.6 175.9)">10</text>
<text x="156.2" y="175.9" transform="rotate(-90 156.2 175.9)">12</text>
<text x="158.7" y="175.9" transform="rotate(-90 158.7 175.9)">14</text>
<text x="143.5" y="184.2" transform="rotate(-90 143.5 184.2)">1</text>
<text x="146" y="184.2" transform="rotate(-90 146 184.2)">3</text>
<text x="148.6" y="184.2" transform="rotate(-90 148.6 184.2)">5</text>
<text x="151.1" y="184.2" transform="rotate(-90 151.1 184.2)">7</text>
<text x="153.6" y="184.2" transform="rotate(-90 153.6 184.2)">9</text>
<text x="156.2" y="184.8" transform="rotate(-90 156.2 184.8)">11</text>
<text x="158.7" y="184.8" transform="rotate(-90 158.7 184.8)">13</text>
</g>
<g font-size="1.3" fill="#840084">
<text x="159.5" y="64">C318884</text>
<text x="66.1" y="73.4">C15850</text>
<text x="207.1" y="75.9">C14663</text>
<text x="190.5" y="143.2">C14663</text>
<text x="202" y="143.2">C14663</text>
</g>
<g font-size="1" fill="#0000c2">
<text x="251.2" y="17.8">CHANGELOG:</text>
<text x="251.2" y="19.4">R1</text>
<text x="251.2" y="21">*Transceivers</text>
<text x="251.2" y="22.6">*TP</text>
<text x="254.7" y="22.6">removal</text>
<text x="262.2" y="21">changed</text>
<text x="269.5" y="21">to</text>
<text x="272" y="21">AM26C31QDR</text>
<text x="251.2" y="24.2">R2</text>
<text x="251.2" y="25.8">*MLCC</text>
<text x="251.2" y="27.4">*TVS</text>
<text x="255.6" y="27.4">changed</text>
<text x="256.9" y="25.8">changed</text>
<text x="262.8" y="27.4">to</text>
<text x="264.2" y="25.8">to</text>
<text x="265.3" y="27.4">6.3V</text>
<text x="266.7" y="25.8">soft</text>
<text x="270.6" y="25.8">termination</text>
</g>
<g font-size="1" fill="#006464">
<text x="73.3" y="112.5">VCC</text>
<text x="135.5" y="113.8">VCC</text>
<text x="53.1" y="117.6">1A</text>
<text x="74.4" y="117.6">1Y</text>
<text x="115.3" y="118.9">1A</text>
<text x="136.6" y="118.9">1Y</text>
<text x="53.1" y="120.2">2A</text>
<text x="53.1" y="122.7">3A</text>
<text x="53.1" y="125.2">4A</text>
<text x="74.3" y="120.2">1Z</text>
<text x="74.3" y="125.2">2Z</text>
<text x="74.4" y="122.7">2Y</text>
<text x="115.3" y="121.4">2A</text>
<text x="115.3" y="124">3A</text>
<text x="136.5" y="121.4">1Z</text>
<text x="136.6" y="124">2Y</text>
<text x="53.1" y="130.3">G</text>
<text x="53.1" y="127.8">G</text>
<text x="74.3" y="130.3">3Z</text>
<text x="74.4" y="127.8">3Y</text>
<text x="115.3" y="131.6">G</text>
<text x="115.3" y="129">G</text>
<text x="115.3" y="126.5">4A</text>
<text x="136.5" y="126.5">2Z</text>
<text x="136.5" y="131.6">3Z</text>
<text x="136.6" y="129">3Y</text>
<text x="74.3" y="135.4">4Z</text>
<text x="74.4" y="132.9">4Y</text>
<text x="136.5" y="136.7">4Z</text>
<text x="136.6" y="134.1">4Y</text>
<text x="73.1" y="143">GND</text>
<text x="135.3" y="144.3">GND</text>
</g>
<g font-size="1" fill="#a90000">
<text x="78.9" y="111.7">16</text>
<text x="141.1" y="113">16</text>
<text x="48.9" y="116.8">1</text>
<text x="48.9" y="119.3">7</text>
<text x="79.4" y="116.8">2</text>
<text x="79.4" y="119.3">3</text>
<text x="111.1" y="118">1</text>
<text x="141.6" y="118">2</text>
<text x="48.4" y="124.4">15</text>
<text x="48.9" y="121.8">9</text>
<text x="79.4" y="124.4">5</text>
<text x="79.4" y="121.8">6</text>
<text x="110.7" y="125.7">15</text>
<text x="111.1" y="120.6">7</text>
<text x="111.1" y="123.1">9</text>
<text x="141.6" y="120.6">3</text>
<text x="141.6" y="125.7">5</text>
<text x="141.6" y="123.1">6</text>
<text x="48.4" y="126.9">12</text>
<text x="48.9" y="129.5">4</text>
<text x="78.9" y="126.9">10</text>
<text x="78.9" y="129.5">11</text>
<text x="110.7" y="128.2">12</text>
<text x="111.1" y="130.7">4</text>
<text x="141.1" y="128.2">10</text>
<text x="141.1" y="130.7">11</text>
<text x="78.9" y="134.5">13</text>
<text x="78.9" y="132">14</text>
<text x="141.1" y="135.8">13</text>
<text x="141.1" y="133.3">14</text>
<text x="79.4" y="142.2">8</text>
<text x="141.6" y="143.4">8</text>
</g>
</svg>
